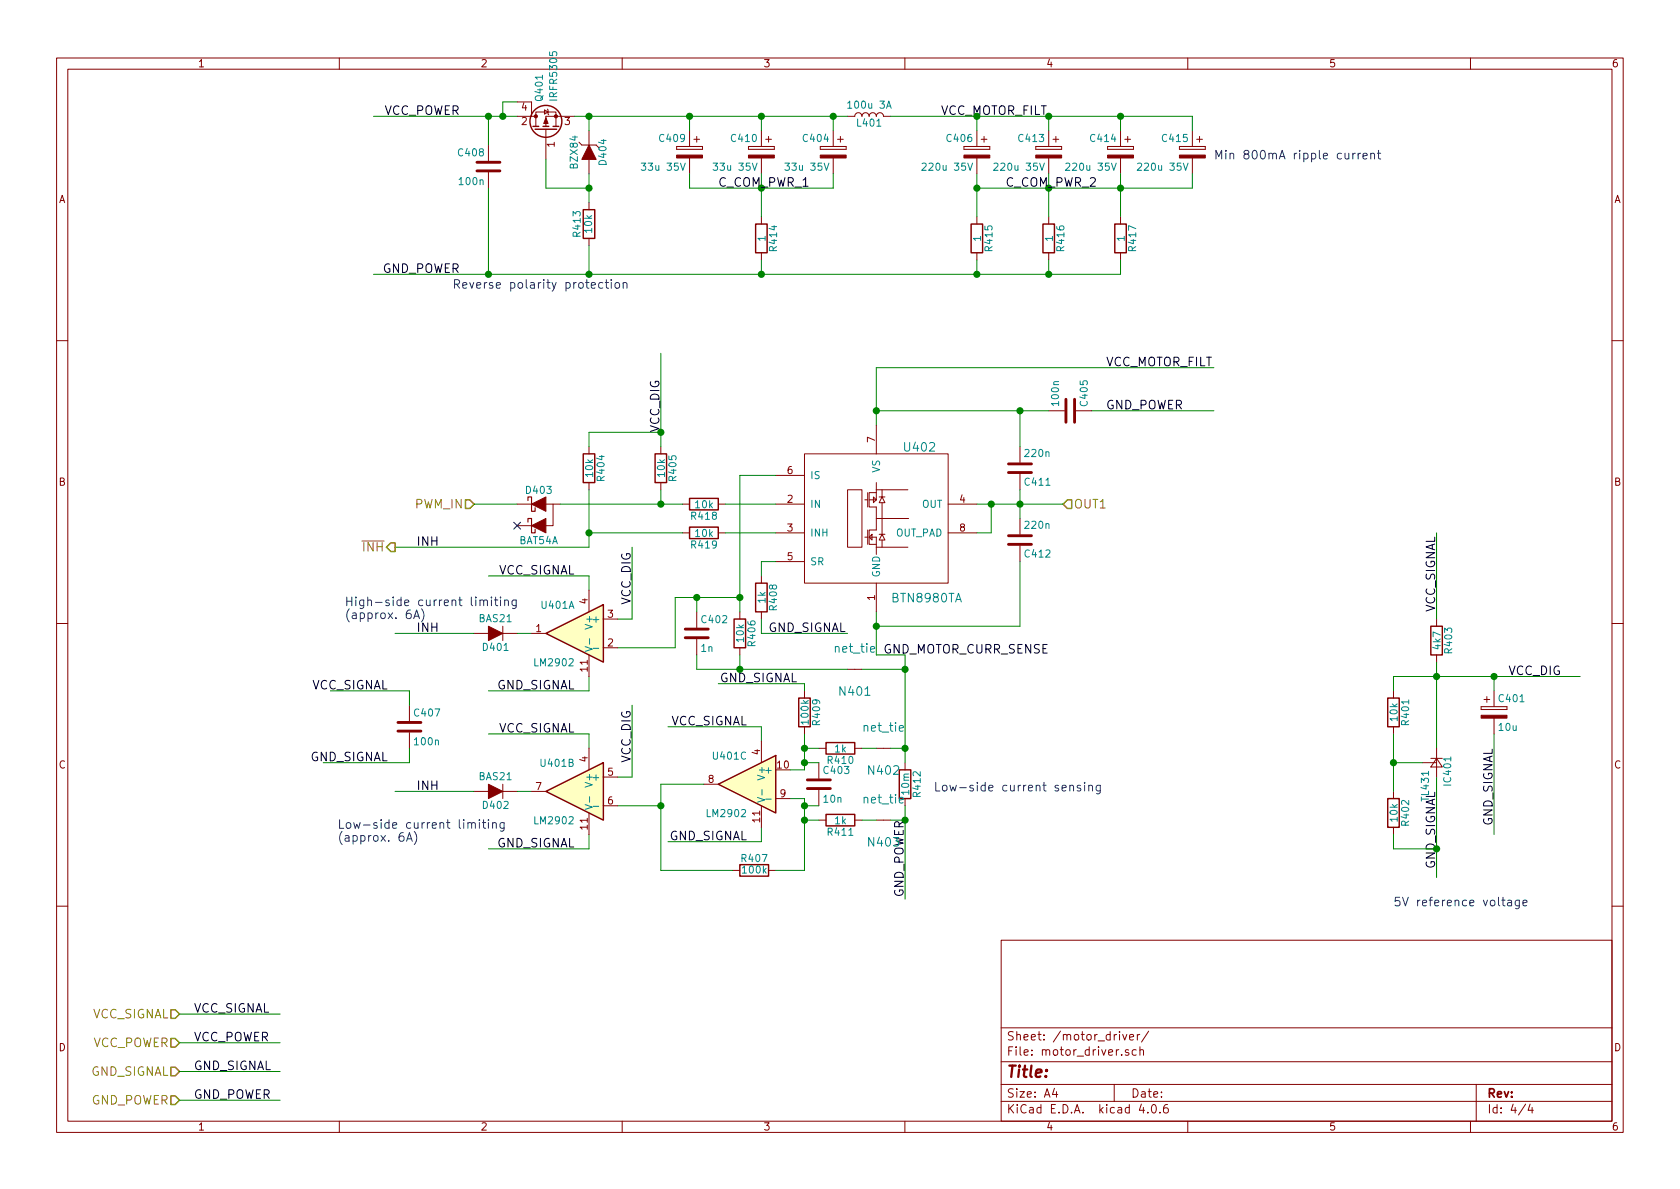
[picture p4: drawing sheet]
<svg xmlns="http://www.w3.org/2000/svg" width="297mm" height="210mm" viewBox="0 0 297 210" stroke-linecap="round" stroke-linejoin="round" font-family="sans-serif">
<g fill="none" stroke="#840000" stroke-width=".18">
<path d="M10 10.3h277v189.9h-277zM12 12.2h273v186.1h-273zM60 10.3v1.9M91.4 18h2.6v2.6M96.3 19.4l.6 .4-.6 .4zM96.8 19.3l.1 .1v.8l.1 .1M110 10.3v1.9M160 10.3v1.9M210 10.3v1.9M260 10.3v1.9M86.4 25.6v2.8M86.4 30.5v2.8"/>
<path d="M91.4 20.6h3.3M94.7 20.6v-.8h3.6v2.5M94.7 20.6v1.7M96.5 22.9v5.3M101.6 20.6h-5.1v1.7M102.4 25.1l.5 .5h2.5M104.1 23.1v2.5M104.1 28.2v2.5M104.1 35.8v1.3M119.6 26.4h4.6zM119.6 25.9h4.6zM119.6 25.9v.5z"/>
<path d="M121.9 23.1v2.8M121.9 27.9v2.8M122.7 24.6h1M123.2 24.1v1M124.2 25.9v.5zM132.3 26.4h4.6zM132.3 25.9h4.6zM132.3 25.9v.5zM134.6 23.1v2.8M134.6 27.9v2.8M134.6 38.3v1.3M135.4 24.6h1"/>
<path d="M135.9 24.1v1M136.9 25.9v.5zM145 26.4h4.6zM145 25.9h4.6zM145 25.9v.5zM147.3 23.1v2.8M147.3 27.9v2.8M148.1 24.6h1M148.6 24.1v1M149.6 25.9v.5zM149.9 20.6h1.2a.63 .63 0 0 1 .7-.7 .63 .63 0 0 1 .6 .7 .63 .63 0 0 1 .6-.7 .63 .63 0 0 1 .7 .7 .63 .63 0 0 1 .6-.7 .63 .63 0 0 1 .6 .7 .63 .63 0 0 1 .7-.7 .63 .63 0 0 1 .6 .7h1.3M170.4 26.4h4.6z"/>
<path d="M170.4 25.9h4.6zM170.4 25.9v.5zM172.7 23.1v2.8M172.7 27.9v2.8M172.7 38.3v1.3M173.5 24.6h1M174 24.1v1M175 25.9v.5zM183.1 26.4h4.6zM183.1 25.9h4.6zM183.1 25.9v.5zM185.4 23.1v2.8"/>
<path d="M185.4 27.9v2.8M185.4 38.3v1.3M186.2 24.6h1M186.7 24.1v1M187.7 25.9v.5zM195.8 26.4h4.6zM195.8 25.9h4.6zM195.8 25.9v.5zM198.1 23.1v2.8M198.1 27.9v2.8M198.1 38.3v1.3M198.9 24.6h1"/>
<path d="M199.4 24.1v1M200.4 25.9v.5zM208.5 26.4h4.6zM208.5 25.9h4.6zM208.5 25.9v.5zM210.8 23.1v2.8M210.8 27.9v2.8M211.6 24.6h1M212.1 24.1v1M213.1 25.9v.5zM104.1 42.2v1.2M134.6 44.7v1.3"/>
<path d="M172.7 44.7v1.3M185.4 44.7v1.3M198.1 44.7v1.3M10 60.2h2M104.1 79v1.3M116.8 79v1.3M154.9 75.2v5.1M180.3 79v2.8M185.4 72.6h2.8M190.2 72.6h2.8M285 60.2h2M91.4 89.1h2.6"/>
<path d="M91.4 93h2.6M96.5 89.1h2.6M97.8 89.1v3.9h-1.3M104.1 85.3v1.3M116.8 85.3v1.3M120.6 89.1h1.3M120.6 94.2h1.3M127 89.1h1.3M127 94.2h1.3M137.2 89.1h5M137.2 94.2h5M137.2 99.3h5"/>
<path d="M137.2 84.1h5M142.2 80.3h25.4v22.8h-25.4zM149.9 86.6h2.5v10.2h-2.5zM152.9 95h.5M152.9 88.4h.5M153.4 87.1v2.6M153.4 93.7v2.6M153.7 95h1.2v3M153.7 88.4h1.2M154.2 94.5v1l-.5-.5zM154.4 87.9l.5 .5-.5 .5zM154.9 91.7h5.1z"/>
<path d="M154.9 87.1h-1.2v2.6h1.2v4h-1.2v2.6h1.2M154.9 85.3v3.1M154.9 96.8h5.6M154.9 86.6h5.6M155.4 94.5h1.1M155.4 87.9h1.1M156 94.5l.5 1h-1.1zM156 87.9l.5 1h-1.1zM156 86.6v1.3M156 88.9v5.6M156 95.5v1.3M160 91.7h.7z"/>
<path d="M167.6 89.1h5.1M167.6 94.2h5.1M180.3 83.8v2.8M180.3 91.7v2.8M180.3 96.5v2.8M10 110.3h2M83.8 112h2.6M88.9 110.7v2.6M88.9 112h2.5M94 112h2.5M104.1 104.4v3.8M104.1 115.8v3.8"/>
<path d="M106.7 114.5h2.5M106.7 109.5h2.5M123.2 108.2v2.8M123.2 113v2.8M130.8 108.2v1.3M130.8 114.5v1.3M134.6 101.8v1.3M134.6 108.2v1.3M149.9 118.4h2.5M154.9 103.1v5.1M254 109.5v1.2M254 115.8v1.3"/>
<path d="M285 110.3h2M72.4 124.7v2.8M72.4 129.5v2.8M83.8 139.9h2.6M88.9 138.7v2.5M88.9 139.9h2.5M94 139.9h2.5M104.1 132.3v3.8M106.7 137.4h2.5M124.5 138.7h2.5M134.6 131.1v3.8M142.2 122.2v1.2"/>
<path d="M142.2 128.5v1.3M144.8 132.3h1.2M144.8 134.9v2.8M144.8 139.7v2.8M151.1 132.3h1.3M154.9 132.3h2.6M160 134.9v1.2M246.4 122.2v1.2M246.4 128.5v1.3M246.4 139.9v1.3M251.5 134.9h2.5M253 134.1h2"/>
<path d="M254 134.1l1 1.5h-2zM254 132.3v5.1M261.9 125v.5zM261.9 125.5h4.5zM261.9 125h4.5zM262.4 123.7h1M262.9 123.2v1M264.2 122.2v2.8M264.2 127v2.8M266.4 125v.5zM104.1 143.8v3.8M106.7 142.5h2.5"/>
<path d="M129.5 153.9h1.3M134.6 142.5v3.8M135.9 153.9h1.3M137.2 141.2h2.5M144.8 145h1.2M151.1 145h1.3M154.9 145h2.6M160 141.2v1.3M246.4 146.3v1.3M10 160.2h2M177 166.3h108v32h-108zM285 160.2h2"/>
<path d="M60 198.3v1.9M110 198.3v1.9M160 198.3v1.9M177 194.8h108M177 191.8h108M177 187.8h108M177 181.8h108M186.4 192.5l-.3 1h.9M186.8 193v1M197 191.8v3M198.5 182.9l.4 1 .3-1M199.5 185.7a.37 .37 0 0 0-.5 .1v.2l.5 .2 .1 .1-.2 .3-.4-.1"/>
<path d="M199.7 183.4l.7-.1v-.3l-.5-.1-.2 .2 .1 .7h.6M200.9 185.7l-.4-.1-.3 .3 .1 .6 .2 .1 .4-.1M201.1 182.9v1M201.5 182.9l-.4 .3M201.5 185.7l.3-.1 .3 .1 .1 .9M201.5 185.1v1.5M201.8 195.2l-.4 1.1h1M202.9 196.7v.1M203.1 182.3l-1.3 2M203.8 195.4l.1-.1a.81 .81 0 0 1 .6 .6 .81 .81 0 0 1-.3 .8l-.1 .1a.8 .8 0 0 1-.6-.6 .8 .8 0 0 1 .3-.8zM205.1 196.7v.1M206.4 195.3a.59 .59 0 0 0-.7 .7l.1 .7 .2 .1 .5-.1 .1-.5-.2-.2-.4-.1-.3 .3"/>
<path d="M210 198.3v1.9M260 198.3v1.9M261 191.8v6.5M269.7 195.2l-1.2 2M270.5 195.2l-.3 1.1h.9M270.9 195.8v1"/>
</g>
<g fill="none" stroke="#840000" stroke-width=".25">
<path d="M94.2 22.3h1M94.6 22.9h3.8M96 22.3h1M97.8 22.3h1M103.1 37.1h2.1v5.1h-2.1zM133.6 39.6h2v5.1h-2zM171.7 39.6h2v5.1h-2zM184.4 39.6h2v5.1h-2zM197.1 39.6h2v5.1h-2zM103.1 80.3h2.1v5h-2.1zM115.8 80.3h2.1v5h-2.1zM121.9 88.1h5.1v2.1h-5.1z"/>
<path d="M121.9 93.2h5.1v2h-5.1zM96.5 112l10.2-5.1v10.2zM129.8 109.5h2v5h-2zM133.6 103.1h2v5.1h-2zM253 110.7h2v5.1h-2zM96.5 139.9l10.2-5v10.1zM127 138.7l10.2-5.1v10.2zM141.2 123.4h2.1v5.1h-2.1zM146 131.3h5.1v2h-5.1zM159 136.1h2v5.1h-2zM245.4 123.4h2v5.1h-2zM130.8 152.9h5.1v2h-5.1z"/>
<path d="M146 144h5.1v2h-5.1zM245.4 141.2h2v5.1h-2z"/>
<circle cx="96.5" cy="21.5" r="2.82"/>
</g>
<g fill="#840000" stroke="#840000" stroke-width=".18">
<path d="M94 93l2.5-1.3v2.5z"/>
<path d="M94 89.1l2.5-1.2v2.5z"/>
<path d="M261.9 126.5h4.5v.5h-4.5z"/>
<path d="M170.4 27.4h4.6v.5h-4.6z"/>
<path d="M145 27.4h4.6v.5h-4.6z"/>
<path d="M86.4 110.7l2.5 1.3-2.5 1.3z"/>
<path d="M86.4 138.7l2.5 1.2-2.5 1.3z"/>
<path d="M96.5 20.8l.4 1h-.8z"/>
<path d="M132.3 27.4h4.6v.5h-4.6z"/>
<path d="M119.6 27.4h4.6v.5h-4.6z"/>
<path d="M183.1 27.4h4.6v.5h-4.6z"/>
<path d="M195.8 27.4h4.6v.5h-4.6z"/>
<path d="M104.1 25.6l1.3 2.6h-2.5z"/>
<path d="M208.5 27.4h4.6v.5h-4.6z"/>
<circle cx="98.3" cy="20.6" r=".28"/>
<circle cx="94.7" cy="20.6" r=".28"/>
</g>
<path d="M93.3 92.3v-.6h.7v2.5h.6v-.6M93.3 88.5v-.6h.7v2.5h.6v-.6" fill="none" stroke="#840000" stroke-width=".2"/>
<g fill="none" stroke="#008400" stroke-width=".18">
<path d="M91.4 18h-2.5v2.6M66 20.6h25.4M86.4 20.6v5M86.4 33.3v15.2M96.5 28.2v5.1h7.6M101.6 20.6h48.3M104.1 20.6v2.5M104.1 30.7v5.1M121.9 30.7v2.6h25.4v-2.6M121.9 20.6v2.5M134.6 20.6v2.5M134.6 30.7v7.6"/>
<path d="M147.3 20.6v2.5M157.5 20.6h53.3v2.5M172.7 20.6v2.5M172.7 30.7v7.6M185.4 20.6v2.5M185.4 30.7v7.6M198.1 20.6v2.5M198.1 30.7v7.6M210.8 30.7v2.6h-38.1M104.1 43.4v5.1M134.6 46v2.5M172.7 46v2.5"/>
<path d="M185.4 46v2.5M198.1 46v2.5h-132.1M116.8 62.5v16.5M116.8 76.4h-12.7v2.6M154.9 72.6h30.5M180.3 72.6v6.4M193 72.6h21.6M214.6 65h-59.7v10.2M83.8 89.1h7.6M99.1 89.1h21.5M104.1 86.6v10.2h-34.3M104.1 94.2h16.5"/>
<path d="M111.8 96.8v12.7h-2.6M116.8 86.6v2.5M128.3 89.1h8.9M128.3 94.2h8.9M137.2 84.1h-6.4v24.1M137.2 99.3h-2.6v2.5M172.7 89.1h15.3M175.3 89.1v5.1h-2.6M180.3 86.6v5.1M180.3 99.3v11.4h-25.4M254 94.2v15.3M69.8 112h14"/>
<path d="M86.4 101.8h17.7v2.6M91.4 112h2.6M104.1 119.6v2.6h-17.7M123.2 105.7v2.5M123.2 115.8v2.6h26.7M130.8 115.8v2.6M130.8 105.7h-11.4v8.8h-10.2M134.6 109.5v2.5h15.3M152.4 118.4h7.6M154.9 108.2v7.6h5.1v19.1M254 117.1v15.2M264.2 119.6v2.6"/>
<path d="M279.4 119.6h-33v2.6M58.4 122.2h14v2.5M69.8 139.9h14M72.4 132.3v2.6h-15.3M86.4 129.8h17.7v2.5M91.4 139.9h2.6M111.8 124.7v12.7h-2.6M118.1 128.5h16.5v2.6M124.5 138.7h-7.7v15.2h12.7M127 120.9h15.2v1.3M142.2 134.9h2.6M142.2 132.3h2.6"/>
<path d="M142.2 129.8v6.3h-2.5M152.4 132.3h2.5M157.5 132.3h2.5M246.4 129.8v10.1M246.4 134.9h5.1M254 137.4v17.8M264.2 129.8v17.8M104.1 147.6v2.5h-17.7M109.2 142.5h7.6M134.6 146.3v2.5h-16.5M139.7 141.2h2.5v12.7h-5M142.2 145h2.6"/>
<path d="M142.2 142.5h2.6M152.4 145h2.5M160 142.5v16.5M246.4 147.6v2.5h7.6M31.7 179.3h17.8M31.7 189.5h17.8M31.7 194.6h17.8M31.7 184.4h17.8"/>
</g>
<g fill="#008400" stroke="#008400" stroke-width=".25">
<circle cx="116.8" cy="89.1" r=".51"/>
<circle cx="254" cy="119.6" r=".51"/>
<circle cx="264.2" cy="119.6" r=".51"/>
<circle cx="147.3" cy="20.6" r=".51"/>
<circle cx="130.8" cy="105.7" r=".51"/>
<circle cx="246.4" cy="134.9" r=".51"/>
<circle cx="160" cy="118.4" r=".51"/>
<circle cx="130.8" cy="118.4" r=".51"/>
<circle cx="123.2" cy="105.7" r=".51"/>
<circle cx="104.1" cy="94.2" r=".51"/>
<circle cx="160" cy="132.3" r=".51"/>
<circle cx="142.2" cy="142.5" r=".51"/>
<circle cx="142.2" cy="134.9" r=".51"/>
<circle cx="142.2" cy="145" r=".51"/>
<circle cx="116.8" cy="142.5" r=".51"/>
<circle cx="142.2" cy="132.3" r=".51"/>
<circle cx="175.3" cy="89.1" r=".51"/>
<circle cx="104.1" cy="48.5" r=".51"/>
<circle cx="104.1" cy="20.6" r=".51"/>
<circle cx="104.1" cy="33.3" r=".51"/>
<circle cx="88.9" cy="20.6" r=".51"/>
<circle cx="86.4" cy="20.6" r=".51"/>
<circle cx="86.4" cy="48.5" r=".51"/>
<circle cx="121.9" cy="20.6" r=".51"/>
<circle cx="134.6" cy="20.6" r=".51"/>
<circle cx="134.6" cy="48.5" r=".51"/>
<circle cx="185.4" cy="48.5" r=".51"/>
<circle cx="154.9" cy="72.6" r=".51"/>
<circle cx="198.1" cy="33.3" r=".51"/>
<circle cx="172.7" cy="33.3" r=".51"/>
<circle cx="172.7" cy="48.5" r=".51"/>
<circle cx="198.1" cy="20.6" r=".51"/>
<circle cx="180.3" cy="89.1" r=".51"/>
<circle cx="154.9" cy="110.7" r=".51"/>
<circle cx="180.3" cy="72.6" r=".51"/>
</g>
<path d="M69.1 96h.7v1.5h-.7l-.8-.7zM82.3 88.4h.8l.7 .7-.7 .8h-.8zM188.7 88.4h.8v1.5h-.8l-.7-.8zM30.2 178.6h.8l.7 .7-.7 .8h-.8zM30.2 183.6h.8l.7 .8-.7 .8h-.8zM30.2 188.7h.8l.7 .8-.7 .7h-.8zM30.2 193.8h.8l.7 .8-.7 .7h-.8z" fill="none" stroke="#848400" stroke-width=".25"/>
<path d="M90.8 92.3l1.2 1.3M92 92.3l-1.2 1.3" fill="none" stroke="#000084" stroke-width=".18"/>
<g fill="none" stroke="#008484" stroke-width=".18">
<path d="M156.7 19.1l.4-1.2 .5 1.2M120.3 28.8l.4 1.3 .5-1.3M133 28.8l.4 1.3 .5-1.3M145.7 28.8l.4 1.3 .5-1.3M163 29l.5-.2 .2 .2 .1 .2-.8 .9h.8M171.1 28.8l.4 1.3 .5-1.3M175.7 29l.5-.2 .2 .2 .1 .2-.8 .9h.8M183.8 28.8l.4 1.3 .5-1.3M188.4 29l.5-.2 .2 .2 .1 .2-.8 .9h.8M196.5 28.8l.4 1.3 .5-1.3M201.1 29l.5-.2 .2 .2 .1 .2-.8 .9h.8M209.2 28.8l.4 1.3 .5-1.3"/>
<path d="M103.5 114.3l1.2 .5-1.2 .4M104.2 112.9v1M104.9 114.6h1M134.7 139.6v1M103.5 142.3l1.2 .4-1.2 .4M104.2 140.9v1M104.9 142.6h1M133.9 141l1.3 .4-1.3 .5M135.4 141.3h.9"/>
</g>
<g fill="none" stroke="#840000" stroke-width=".51">
<path d="M84.3 30.2h4.1M84.3 28.7h4.1M188.5 70.6v4.1M190 70.6v4.1M178.3 94.7h4.1M178.3 96.3h4.1M178.3 82h4.1M178.3 83.6h4.1M121.2 112.8h4M121.2 111.2h4M70.4 129.3h4M70.4 127.8h4"/>
<path d="M142.7 139.4h4.1M142.7 137.9h4.1"/>
</g>
<g fill="#ffffc2" stroke="#ffffc2" stroke-width=".18">
<path d="M96.5 112l10.2-5.1v10.2z"/>
<path d="M96.5 139.9l10.2-5v10.1z"/>
<path d="M127 138.7l10.2-5.1v10.2z"/>
</g>
<path d="M64 95.7h3.9" fill="none" stroke="#848400" stroke-width=".18"/>
<g fill="none" stroke="#0000c2" stroke-width=".18">
<path d="M239.2 27.1v1M239.6 27.1l-.3 .1-.1 .2M240.1 27.1v1M240.6 27.1l-.3 .1-.2 .2M241 27.6l.7-.1v-.3l-.5-.1-.2 .2 .1 .7h.6M242.4 27.2a.36 .36 0 0 1 .6 .1v.8M242.4 27.1v1M243.5 27.1h.6M243.7 26.6v1.3l.4 .2M106.6 50a.48 .48 0 0 0-.7 .1v.7a.48 .48 0 0 0 .7 .1M107 50h.6M107.2 49.4v1.4l.4 .2"/>
<path d="M108.1 49.4v.2M108.1 50v1M108.8 50.1l.2-.1 .5 .1 .1 .6-.2 .2-.4 .1-.2-.2zM110.2 50.1l.1-.1a.36 .36 0 0 1 .5 .2v.8M110.2 50v1M73.2 109.4l.5-1.5 .5 1.5M73.3 109h.7M74.5 107.7a1.75 1.75 0 0 1 0 2.3M84.9 106.2a.36 .36 0 0 1 .6 .1v.8M85.5 106.3a.35 .35 0 0 1 .4-.2 .35 .35 0 0 1 .3 .2v.8M86.9 105.6v.1M86.9 106.1v1"/>
<path d="M87.4 106.1h.6M87.6 105.6v1.3l.4 .2M88.5 105.6v.1M88.5 106.1v1M89.2 106.2h.1a.36 .36 0 0 1 .6 .1v.8M89.2 106.1v1M91.3 106.1v1.2l-.3 .3-.4-.1M91.3 106.2a.48 .48 0 0 0-.7 0v.8a.48 .48 0 0 0 .7 0M189.2 139v-.1a.36 .36 0 0 1 .6 .2v.8M191 138.9h-.3l-.3 .2 .1 .2 .5 .1v.4h-.6M191.8 138.3v.2M191.8 138.9v1"/>
<path d="M192.5 139l.1-.1a.36 .36 0 0 1 .6 .2v.8M192.5 138.9v1M194.5 138.9v1.2l-.2 .3-.4-.1M194.5 138.9a.48 .48 0 0 0-.6 .1v.7a.48 .48 0 0 0 .6 .1M71.9 148.8l.5-1.6 .5 1.6M72 148.3h.7M73.3 147a1.75 1.75 0 0 1 0 2.3M82.7 145.6l.1-.1a.36 .36 0 0 1 .6 .2v.8M83.4 145.7a.35 .35 0 0 1 .3-.3 .35 .35 0 0 1 .3 .3v.8M84.8 145v.1M84.8 145.5v1M85.3 145.5h.6"/>
<path d="M85.5 145v1.3l.4 .2M86.4 145v.1M86.4 145.5v1M87.1 145.6l.1-.1a.36 .36 0 0 1 .6 .2v.8M87.1 145.5v1M89.1 145.5v1.2l-.3 .3-.3-.1M89.1 145.5a.48 .48 0 0 0-.6 .1v.7a.48 .48 0 0 0 .6 .1M266.6 159.3h.6l.1 .9M267.3 159.5l-.5 .1a.3 .3 0 0 0-.3 .3 .3 .3 0 0 0 .3 .3l.5-.1M268.6 159.2v1.2l-.2 .3-.4-.1M268.6 159.3a.48 .48 0 0 0-.6 0v.7a.48 .48 0 0 0 .6 .1M269.3 159.7l.7-.2-.1-.2-.4-.1-.2 .2v.7h.6"/>
</g>
<text font-size="2.8" fill="#840000" x="178" y="190.5">Title:</text>
<g font-size="2.1">
<text x="67.6" y="20.3">VCC_POWER</text>
<text x="127" y="33">C_COM_PWR_1</text>
<text x="177.8" y="33">C_COM_PWR_2</text>
<text x="67.4" y="48.3">GND_POWER</text>
<text x="195.6" y="64.8">VCC_MOTOR_FILT</text>
<text x="195.6" y="72.4">GND_POWER</text>
<text x="73.7" y="96.5">INH</text>
<text x="87.9" y="101.6">VCC_SIGNAL</text>
<text x="111.5" y="106.9" transform="rotate(-90 111.5 106.9)">VCC_DIG</text>
<text x="73.7" y="111.8">INH</text>
<text x="135.9" y="111.8">GND_SIGNAL</text>
<text x="253.7" y="108.2" transform="rotate(-90 253.7 108.2)">VCC_SIGNAL</text>
<text x="156.2" y="115.6">GND_MOTOR_CURR_SENSE</text>
<text x="266.7" y="119.4">VCC_DIG</text>
<text x="54.9" y="121.9">VCC_SIGNAL</text>
<text x="87.7" y="121.9">GND_SIGNAL</text>
<text x="127.1" y="120.6">GND_SIGNAL</text>
<text x="87.9" y="129.5">VCC_SIGNAL</text>
<text x="118.4" y="128.3">VCC_SIGNAL</text>
<text x="54.7" y="134.6">GND_SIGNAL</text>
<text x="111.5" y="134.9" transform="rotate(-90 111.5 134.9)">VCC_DIG</text>
<text x="73.7" y="139.7">INH</text>
<text x="87.7" y="149.9">GND_SIGNAL</text>
<text x="118.2" y="148.6">GND_SIGNAL</text>
<text x="263.9" y="146.2" transform="rotate(-90 263.9 146.2)">GND_SIGNAL</text>
<text x="34.3" y="179.1">VCC_SIGNAL</text>
<text x="34.3" y="184.1">VCC_POWER</text>
<text x="34.3" y="189.2">GND_SIGNAL</text>
<text x="34.3" y="194.3">GND_POWER</text>
</g>
<g font-size="2.1" fill="#008400">
<text x="166.4" y="20.3">VCC_MOTOR_FILT</text>
<text x="116.6" y="76.4" transform="rotate(-90 116.6 76.4)">VCC_DIG</text>
<text x="253.7" y="153.9" transform="rotate(-90 253.7 153.9)">GND_SIGNAL</text>
<text x="159.8" y="158.9" transform="rotate(-90 159.8 158.9)">GND_POWER</text>
</g>
<g font-size="2.1" fill="#0000c2">
<text x="214.6" y="28.2">Min 800mA ripple current</text>
<text x="80" y="51">Reverse polarity protection</text>
<text x="61" y="107.2">High-side current limiting</text>
<text x="61" y="109.5">(approx. 6A)</text>
<text x="165.1" y="139.9">Low-side current sensing</text>
<text x="59.7" y="146.6">Low-side current limiting</text>
<text x="59.7" y="148.8">(approx. 6A)</text>
<text x="246.4" y="160.3">5V reference voltage</text>
</g>
<g font-size="2.1" fill="#008484">
<text x="160" y="79.9">U402</text>
<text x="157.9" y="106.5">BTN8980TA</text>
<text x="147.7" y="115.4">net_tie</text>
<text x="148.6" y="123">N401</text>
<text x="152.8" y="129.4">net_tie</text>
<text x="153.7" y="137">N402</text>
<text x="152.8" y="142.1">net_tie</text>
<text x="153.7" y="149.7">N403</text>
</g>
<g font-size="2.1" fill="#848400">
<text x="73.4" y="89.9">PWM_IN</text>
<text x="189.9" y="89.9">OUT1</text>
<text x="64.3" y="97.5">INH</text>
<text x="16.1" y="180.1">VCC_SIGNAL</text>
<text x="16.1" y="185.2">VCC_POWER</text>
<text x="15.9" y="190.2">GND_SIGNAL</text>
<text x="15.9" y="195.3">GND_POWER</text>
</g>
<g font-size="2.1" fill="#840000">
<text x="178" y="184">Sheet: /motor_driver/</text>
<text x="178" y="186.7">File: motor_driver.sch</text>
<text x="178" y="196.9">KiCad E.D.A. kicad 4.0.6</text>
<text x="178" y="194.1">Size: A4</text>
<text x="200" y="194.1">Date:</text>
<text x="263" y="194.1">Rev:</text>
<text x="263" y="196.9">Id: 4/4</text>
</g>
<g font-size="1.8" fill="#840000">
<text x="35" y="11.9">1</text>
<text x="85" y="11.9">2</text>
<text x="135" y="11.9">3</text>
<text x="185" y="11.9">4</text>
<text x="235" y="11.9">5</text>
<text x="285" y="11.9">6</text>
<text x="92.2" y="22.1">2</text>
<text x="92.2" y="19.6">4</text>
<text x="99.8" y="22.1">3</text>
<text x="98" y="26" transform="rotate(-90 98 26)">1</text>
<text x="10.4" y="35.9">A</text>
<text x="285.4" y="35.9">A</text>
<text x="139.2" y="83.8">6</text>
<text x="154.7" y="78.2" transform="rotate(-90 154.7 78.2)">7</text>
<text x="10.4" y="85.9">B</text>
<text x="139.2" y="88.9">2</text>
<text x="169.7" y="88.9">4</text>
<text x="285.4" y="85.9">B</text>
<text x="139.2" y="94">3</text>
<text x="169.7" y="94">8</text>
<text x="139.2" y="99.1">5</text>
<text x="103.9" y="106.8" transform="rotate(-90 103.9 106.8)">4</text>
<text x="154.7" y="106.1" transform="rotate(-90 154.7 106.1)">1</text>
<text x="94.8" y="111.8">1</text>
<text x="107.5" y="109.2">3</text>
<text x="103.9" y="118.7" transform="rotate(-90 103.9 118.7)">11</text>
<text x="107.5" y="114.3">2</text>
<text x="10.4" y="135.9">C</text>
<text x="103.9" y="134.7" transform="rotate(-90 103.9 134.7)">4</text>
<text x="107.5" y="137.2">5</text>
<text x="134.4" y="133.4" transform="rotate(-90 134.4 133.4)">4</text>
<text x="137.5" y="135.9">10</text>
<text x="285.4" y="135.9">C</text>
<text x="94.8" y="139.7">7</text>
<text x="107.5" y="142.2">6</text>
<text x="125.2" y="138.4">8</text>
<text x="137.9" y="141">9</text>
<text x="103.9" y="146.6" transform="rotate(-90 103.9 146.6)">11</text>
<text x="134.4" y="145.4" transform="rotate(-90 134.4 145.4)">11</text>
<text x="10.4" y="185.9">D</text>
<text x="285.4" y="185.9">D</text>
<text x="35" y="199.9">1</text>
<text x="85" y="199.9">2</text>
<text x="135" y="199.9">3</text>
<text x="185" y="199.9">4</text>
<text x="235" y="199.9">5</text>
<text x="285" y="199.9">6</text>
</g>
<g font-size="1.8" fill="#008484">
<text x="96" y="17.7" transform="rotate(-90 96 17.7)">Q401</text>
<text x="98.5" y="17.5" transform="rotate(-90 98.5 17.5)">IRFR5305</text>
<text x="150.3" y="19.2">100u 3A</text>
<text x="151.7" y="22.4">L401</text>
<text x="81.2" y="27.6">C408</text>
<text x="102.1" y="29.7" transform="rotate(-90 102.1 29.7)">BZX84</text>
<text x="107.2" y="29" transform="rotate(-90 107.2 29)">D404</text>
<text x="116.7" y="25.1">C409</text>
<text x="129.4" y="25.1">C410</text>
<text x="142.1" y="25.1">C404</text>
<text x="167.5" y="25.1">C406</text>
<text x="180.2" y="25.1">C413</text>
<text x="192.9" y="25.1">C414</text>
<text x="205.6" y="25.1">C415</text>
<text x="81.3" y="32.7">100n</text>
<text x="113.9" y="30.2">33u 35V</text>
<text x="126.6" y="30.2">33u 35V</text>
<text x="139.3" y="30.2">33u 35V</text>
<text x="163.6" y="30.2">220u 35V</text>
<text x="176.3" y="30.2">220u 35V</text>
<text x="189" y="30.2">220u 35V</text>
<text x="201.7" y="30.2">220u 35V</text>
<text x="102.6" y="41.7" transform="rotate(-90 102.6 41.7)">R413</text>
<text x="104.7" y="41.1" transform="rotate(-90 104.7 41.1)">10k</text>
<text x="135.3" y="42.6" transform="rotate(-90 135.3 42.6)">1</text>
<text x="137.4" y="44.3" transform="rotate(-90 137.4 44.3)">R414</text>
<text x="173.4" y="42.6" transform="rotate(-90 173.4 42.6)">1</text>
<text x="175.5" y="44.3" transform="rotate(-90 175.5 44.3)">R415</text>
<text x="186.1" y="42.6" transform="rotate(-90 186.1 42.6)">1</text>
<text x="188.2" y="44.3" transform="rotate(-90 188.2 44.3)">R416</text>
<text x="198.8" y="42.6" transform="rotate(-90 198.8 42.6)">1</text>
<text x="200.9" y="44.3" transform="rotate(-90 200.9 44.3)">R417</text>
<text x="187.2" y="71.6" transform="rotate(-90 187.2 71.6)">100n</text>
<text x="192.3" y="71.6" transform="rotate(-90 192.3 71.6)">C405</text>
<text x="155.6" y="83.6" transform="rotate(-90 155.6 83.6)">VS</text>
<text x="181.4" y="80.8">220n</text>
<text x="93.1" y="87.3">D403</text>
<text x="104.9" y="84.3" transform="rotate(-90 104.9 84.3)">10k</text>
<text x="106.9" y="84.9" transform="rotate(-90 106.9 84.9)">R404</text>
<text x="117.6" y="84.3" transform="rotate(-90 117.6 84.3)">10k</text>
<text x="119.6" y="84.9" transform="rotate(-90 119.6 84.9)">R405</text>
<text x="123" y="89.9">10k</text>
<text x="143.3" y="89.8">IN</text>
<text x="143.3" y="84.7">IS</text>
<text x="162.9" y="89.8">OUT</text>
<text x="181.3" y="85.9">C411</text>
<text x="122.4" y="91.9">R418</text>
<text x="123" y="94.9">10k</text>
<text x="143.3" y="94.9">INH</text>
<text x="158.2" y="94.9">OUT_PAD</text>
<text x="181.4" y="93.5">220n</text>
<text x="91.8" y="96.2">BAT54A</text>
<text x="122.4" y="97">R419</text>
<text x="143.3" y="99.9">SR</text>
<text x="181.3" y="98.6">C412</text>
<text x="95.8" y="107.6">U401A</text>
<text x="135.3" y="106.6" transform="rotate(-90 135.3 106.6)">1k</text>
<text x="137.4" y="107.8" transform="rotate(-90 137.4 107.8)">R408</text>
<text x="155.6" y="102.1" transform="rotate(-90 155.6 102.1)">GND</text>
<text x="84.8" y="110">BAS21</text>
<text x="104.8" y="110.9" transform="rotate(-90 104.8 110.9)">V+</text>
<text x="105.1" y="110.1">+</text>
<text x="124.2" y="110.2">C402</text>
<text x="131.5" y="113.5" transform="rotate(-90 131.5 113.5)">10k</text>
<text x="85.5" y="115.1">D401</text>
<text x="94.7" y="117.8">LM2902</text>
<text x="124" y="115.3">1n</text>
<text x="133.6" y="114.1" transform="rotate(-90 133.6 114.1)">R406</text>
<text x="254.7" y="114.8" transform="rotate(-90 254.7 114.8)">4k7</text>
<text x="256.7" y="115.4" transform="rotate(-90 256.7 115.4)">R403</text>
<text x="265.2" y="124.1">C401</text>
<text x="73.4" y="126.7">C407</text>
<text x="73.4" y="131.8">100n</text>
<text x="143" y="127.9" transform="rotate(-90 143 127.9)">100k</text>
<text x="145" y="128.1" transform="rotate(-90 145 128.1)">R409</text>
<text x="247.1" y="127.5" transform="rotate(-90 247.1 127.5)">10k</text>
<text x="249.1" y="128.1" transform="rotate(-90 249.1 128.1)">R401</text>
<text x="265" y="129.2">10u</text>
<text x="84.8" y="137.9">BAS21</text>
<text x="95.7" y="135.6">U401B</text>
<text x="126.2" y="134.3">U401C</text>
<text x="135.3" y="137.6" transform="rotate(-90 135.3 137.6)">V+</text>
<text x="135.6" y="136.8">+</text>
<text x="145.8" y="136.8">C403</text>
<text x="146.5" y="135.1">R410</text>
<text x="147.6" y="133">1k</text>
<text x="85.5" y="143">D402</text>
<text x="104.8" y="138.9" transform="rotate(-90 104.8 138.9)">V+</text>
<text x="105.1" y="138">+</text>
<text x="145.7" y="141.9">10n</text>
<text x="160.7" y="140.4" transform="rotate(-90 160.7 140.4)">10m</text>
<text x="162.8" y="140.8" transform="rotate(-90 162.8 140.8)">R412</text>
<text x="252.6" y="141.5" transform="rotate(-90 252.6 141.5)">TL431</text>
<text x="256.6" y="138.7" transform="rotate(-90 256.6 138.7)">IC401</text>
<text x="94.7" y="145.7">LM2902</text>
<text x="125.2" y="144.5">LM2902</text>
<text x="146.5" y="147.8">R411</text>
<text x="147.6" y="145.7">1k</text>
<text x="247.1" y="145.2" transform="rotate(-90 247.1 145.2)">10k</text>
<text x="249.1" y="145.9" transform="rotate(-90 249.1 145.9)">R402</text>
<text x="131.2" y="152.4">R407</text>
<text x="131.4" y="154.5">100k</text>
</g>
</svg>
